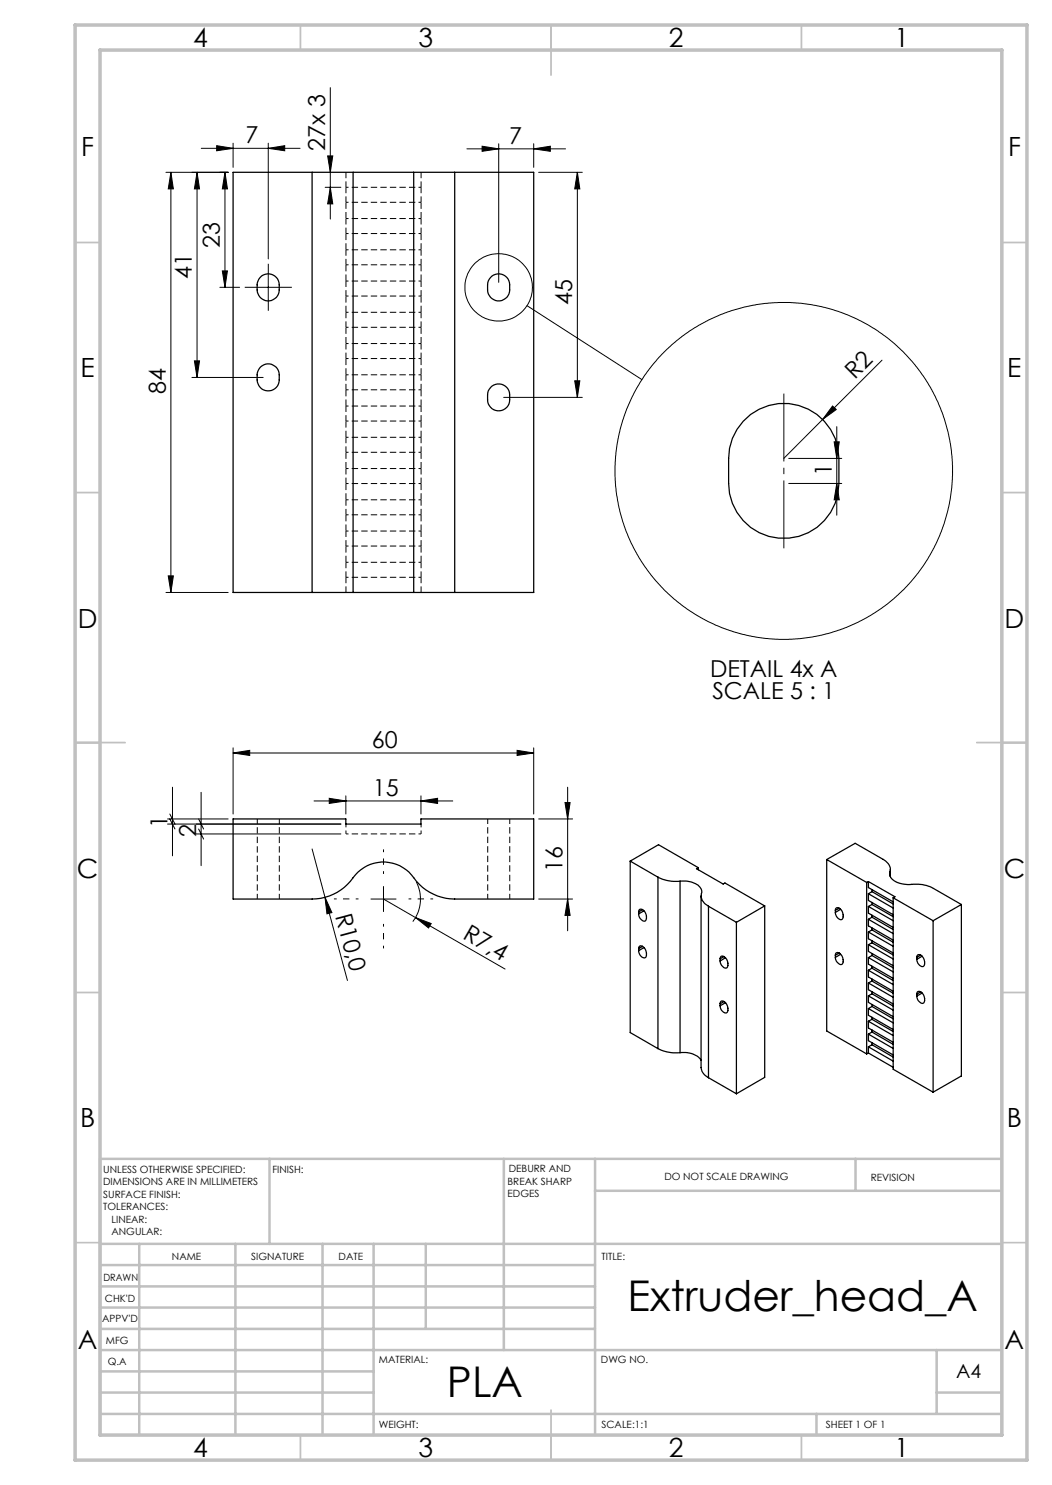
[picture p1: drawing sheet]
<svg xmlns="http://www.w3.org/2000/svg" width="210mm" height="297mm" viewBox="0 0 210 297" stroke-linecap="round" stroke-linejoin="round" font-family="sans-serif">
<g fill="none" stroke="#000" stroke-width=".2" stroke-dasharray="1.3 .6" stroke-dashoffset=".1" stroke-linecap="butt">
<path d="M69.1 37.5v-3M84.2 37.5v3M84.2 34.5v3M69.1 40.5v-3M69.1 59.2v-3M69.1 46.7v-3M69.1 53v-3M84.2 56.2v3M84.2 43.7v3M84.2 50v3M69.1 78v-3M69.1 71.7v-3"/>
<path d="M69.1 65.5v-3M84.2 75v3M84.2 68.7v3M84.2 62.5v3M69.1 96.7v-3M69.1 90.5v-3M69.1 84.2v-3M84.2 87.5v3M84.2 93.7v3M84.2 100v3M84.2 81.2v3M69.1 103v-3"/>
<path d="M69.1 115.5v-3M69.1 109.2v-3M69.1 118.5v-3M84.2 106.2v3M84.2 112.5v3M84.2 115.5v3"/>
</g>
<g fill="none" stroke="#000" stroke-width=".2" stroke-dasharray="1.3 .6" stroke-dashoffset=".8" stroke-linecap="butt">
<path d="M69.1 37.5h15.1M69.1 56.2h15.1M69.1 43.7h15.1M69.1 50h15.1M84.2 59.2h-15.1M84.2 46.7h-15.1M84.2 40.5h-15.1M84.2 53h-15.1M69.1 75h15.1M69.1 68.7h15.1M69.1 62.5h15.1M84.2 78h-15.1"/>
<path d="M84.2 71.7h-15.1M84.2 65.5h-15.1M69.1 93.7h15.1M69.1 100h15.1M69.1 87.5h15.1M69.1 81.2h15.1M84.2 96.7h-15.1M84.2 90.5h-15.1M84.2 84.2h-15.1M69.1 112.5h15.1M69.1 106.2h15.1M84.2 115.5h-15.1"/>
<path d="M84.2 109.2h-15.1M84.2 103h-15.1M69.1 166.8h15.1"/>
</g>
<g fill="none" stroke="#000" stroke-width=".2" stroke-dasharray="1.3 .6" stroke-dashoffset="1.9" stroke-linecap="butt">
<path d="M69.1 56.2v-3.2M69.1 50v-3.3M69.1 43.7v-3.2M84.2 53v3.2M84.2 46.7v3.3M84.2 59.2v3.3M84.2 40.5v3.2M69.1 75v-3.3M69.1 62.5v-3.3M69.1 68.7v-3.2M84.2 71.7v3.3M84.2 65.5v3.2"/>
<path d="M84.2 78v3.2M69.1 100v-3.3M69.1 87.5v-3.3M69.1 81.2v-3.2M69.1 93.7v-3.2M84.2 96.7v3.3M84.2 84.2v3.3M84.2 90.5v3.2M69.1 106.2v-3.2M69.1 112.5v-3.3M84.2 103v3.2M84.2 109.2v3.3"/>
</g>
<g fill="none" stroke="#000" stroke-width=".25">
<path d="M46.6 34.5h60.1v84h-60.1zM62.4 34.5v84M70.6 34.5v84M82.7 34.5v84M90.9 34.5v84M52 55.5a2.19 2.19 0 0 1 2.4-.6 2.19 2.19 0 0 1 1.4 2.1 2.54 2.54 0 0 1-1.6 3.1 2.25 2.25 0 0 1-2.8-2.1 2.95 2.95 0 0 1 .6-2.5zM98.3 55.2a2.21 2.21 0 0 1 2.3-.2 2.21 2.21 0 0 1 1.3 2 2.54 2.54 0 0 1-1.6 3.1 2.25 2.25 0 0 1-2.9-2.1 2.73 2.73 0 0 1 .9-2.8zM52 73.5a2.19 2.19 0 0 1 2.4-.6 2.19 2.19 0 0 1 1.4 2.1 2.64 2.64 0 0 1-1.2 3 2.21 2.21 0 0 1-3.2-2 2.95 2.95 0 0 1 .6-2.5zM98.3 77.2a2.21 2.21 0 0 1 2.3-.2 2.21 2.21 0 0 1 1.3 2 2.56 2.56 0 0 1-1.3 3 2.21 2.21 0 0 1-3.2-2 2.63 2.63 0 0 1 .9-2.8zM148.5 84.3a11 11 0 0 1 12.1-2.9 11 11 0 0 1 7.1 10.3v5a11 11 0 0 1-11.1 11 11 11 0 0 1-11-11v-5a10.8 10.8 0 0 1 2.9-7.4zM46.6 163.8h22.5v1h15v-1h22.6v16h-15.8a10.4 10.4 0 0 1-8.7-4.8 7.5 7.5 0 0 0-12.2 1.3 10.1 10.1 0 0 1-7.6 3.5h-15.8zM126 172.2l5.5 3.3"/>
<path d="M126 172.2l5.6-3.2 8 4.6M126 172.2v34.3l5.5 3.2M131.5 175.5a7.7 7.7 0 0 0 4.4 .8M131.5 175.5v34.2M135.9 176.3a4.2 4.2 0 0 1 4.3 1.6l.1 .4a2.39 2.39 0 0 0 1.3 3M135.9 176.3v34.3M139.6 173.6l-.4 .2 5.3 3 .4-.2 7.9 4.6M139.6 173.6v.4M140.1 179.2v34.3a2.53 2.53 0 0 0 1.5 2.1M165.2 171.9l5.7-3.2 5.6 3.2a2.26 2.26 0 0 1 1.4 2.5M165.2 171.9l8 4.6M165.2 171.9v34.3l8 4.6"/>
<path d="M173.2 176.5v34.3M173.6 176.3l5.3 3.1-.4 .2M173.6 176.3l-.4 .2M173.6 176.3v1.2l4.9 2.9M173.6 178.8v1.3l4.9 2.9M173.6 178.8l4.9 2.8M174.3 178.3l4.2 2.5M174.3 178v.3M174.3 178.3l-.7 .5M177.9 174.4a2.2 2.2 0 0 0 2.1 2.3 9.6 9.6 0 0 0 3.5 .2 6.4 6.4 0 0 1 3.1 .8l5.5 3.2M177.9 174.4v.8M177.9 173.9v1.4"/>
<path d="M178.5 179.6l8 4.6M178.5 179.6v34.3l8 4.6M127.6 182.4a.56 .56 0 0 1 .5-.6 .56 .56 0 0 1 .6 .4 1.51 1.51 0 0 1 .2 2 1.35 1.35 0 0 1-1.3-1.4M127.6 189.7a.55 .55 0 0 1 .5-.5 .55 .55 0 0 1 .6 .4 1.46 1.46 0 0 1 .2 2 1.28 1.28 0 0 1-1.3-1.4M127.6 182.4v.4M127.6 189.7v.5M128.4 181.9l-.8 .5M128.4 189.3l-.8 .4M128.7 182.2l-1.1 .6M128.7 189.5l-1.1 .7M141.6 181.3l5.6 3.2M141.6 181.3v34.3"/>
<path d="M143.9 191.8a.52 .52 0 0 1 .4-.6 .52 .52 0 0 1 .6 .3 1.53 1.53 0 0 1 .3 2.1 1.4 1.4 0 0 1-1.3-1.4M143.9 191.8v.4M144.7 191.3l-.8 .5M145 191.6l-1.1 .6M147.2 184.5v34.3M152.8 181.2l-5.6 3.3M152.8 181.2v34.3l-5.6 3.3M167 182.1v-.2a.65 .65 0 0 1 .6-.3 .65 .65 0 0 1 .6 .5 1.53 1.53 0 0 1 0 1.9 1.4 1.4 0 0 1-1.2-1.5M167 191.1a.55 .55 0 0 1 .4-.6 .55 .55 0 0 1 .7 .4 1.46 1.46 0 0 1 .1 2 1.37 1.37 0 0 1-1.2-1.4M167 182.1v.4M167 191.1v.4M167.7 181.7l-.7 .4"/>
<path d="M167.7 190.6l-.7 .5M168 181.9l-1 .6M168 190.9l-1 .6M173.6 181.3v1.4l4.9 2.8M173.6 183.9v1.3l4.9 2.9M173.6 186.4v1.4l4.9 2.8M173.6 189v1.3l4.9 2.9M173.6 191.5v1.3l4.9 2.9M173.6 194.1v1.3l4.9 2.9M173.6 196.6v1.4l4.9 2.8M173.6 199.2v1.3l4.9 2.9M173.6 181.3l4.9 2.9"/>
<path d="M173.6 183.9l4.9 2.8M173.6 186.4l4.9 2.9M173.6 189l4.9 2.8M173.6 191.5l4.9 2.9M173.6 194.1l4.9 2.8M173.6 196.6l4.9 2.9M173.6 199.2l4.9 2.9M174.3 180.5v.4M174.3 183.1v.4M174.3 185.6v.4M174.3 188.2v.4M174.3 190.7v.4"/>
<path d="M174.3 193.3v.4M174.3 195.8v.4M174.3 198.4v.4M174.3 180.9l4.2 2.5M174.3 180.9l-.7 .4M174.3 183.5l-.7 .4M174.3 186l-.7 .4M174.3 188.6l-.7 .4M174.3 191.1l-.7 .4M174.3 193.7l-.7 .4M174.3 196.2l-.7 .4M174.3 198.8l-.7 .4"/>
<path d="M174.3 183.5l4.2 2.4M174.3 186l4.2 2.5M174.3 188.6l4.2 2.4M174.3 191.1l4.2 2.5M174.3 193.7l4.2 2.4M174.3 196.2l4.2 2.5M174.3 198.8l4.2 2.4M183.2 198.8a.56 .56 0 0 1 .5-.5 .56 .56 0 0 1 .6 .4 1.51 1.51 0 0 1 .2 2 1.35 1.35 0 0 1-1.3-1.5M183.2 191.5v-.2a.65 .65 0 0 1 .7-.3 .65 .65 0 0 1 .6 .5 1.48 1.48 0 0 1 0 1.8 1.41 1.41 0 0 1-1.3-1.4M183.2 191.5v.4M183.2 198.8v.4M184 191.1l-.8 .4"/>
<path d="M184 198.4l-.8 .4M184.3 191.3l-1.1 .6M184.3 198.6l-1.1 .6M186.5 184.2v34.3M192.1 180.9l-5.6 3.3M192.1 180.9v34.3l-5.6 3.3M131.5 209.7a7.7 7.7 0 0 0 4.4 .9M135.9 210.6a4.2 4.2 0 0 1 4.2 1.5M141.6 215.6l5.6 3.2M143.9 200.8a.52 .52 0 0 1 .4-.6 .52 .52 0 0 1 .6 .3 1.69 1.69 0 0 1 .4 2.1 1.27 1.27 0 0 1-1.4-1.4M143.9 200.8v.4M144.7 200.3l-.8 .5"/>
<path d="M145 200.6l-1.1 .6M173.6 201.7v1.4l4.9 2.8M173.6 204.3v1.3l4.9 2.9M173.6 206.9v1.3l4.9 2.8M173.6 209.4v1.2M173.6 210.6l-.4 .2M173.6 201.7l4.9 2.9M173.6 204.3l4.9 2.8M173.6 206.9l4.9 2.8M173.6 209.4l4.9 2.9M173.6 210.6l4.9 2.9M174.3 200.9v.4"/>
<path d="M174.3 203.5v.4M174.3 206v.4M174.3 208.6v.4M174.3 201.3l-.7 .4M174.3 203.9l-.7 .4M174.3 206.4l-.7 .5M174.3 209l-.7 .4M174.3 201.3l4.2 2.5M174.3 203.9l4.2 2.4M174.3 206.4l4.2 2.5M174.3 209l4.2 2.4"/>
</g>
<path d="M69.1 166.8v-2M84.2 166.8v-2" fill="none" stroke="#000" stroke-width=".2" stroke-dasharray="1.3 .6" stroke-dashoffset=".6" stroke-linecap="butt"/>
<path d="M51.4 179.8v-16M55.8 179.8v-16M97.5 179.8v-16M101.9 179.8v-16" fill="none" stroke="#000" stroke-width=".2" stroke-dasharray="1.3 .6" stroke-dashoffset=".3" stroke-linecap="butt"/>
<g fill="none" stroke="#000" stroke-width=".2">
<path d="M66 17.5v26.3M33.2 34.5h12.4M34.2 34.5l.4 3.3h-1zM34.2 34.5v84M39.4 34.5l.5 3.3h-1zM39.4 34.5v41M40.2 29.7h19.8M43.3 29.1l3.3 .6-3.3 .5zM45 34.5l.5 3.3h-1.1zM45 34.5v23M46.6 28.6v4.9M53.6 29.7l3.3-.6v1.1z"/>
<path d="M53.6 28.6v23.2M65 37.5h3.1M65.5 31.2h1l-.5 3.3zM66 37.5l.5 3.3h-1zM93.3 29.8h19.7M96.4 29.2l3.3 .6-3.3 .5zM99.7 28.8v27.7M106.7 29.8l3.3-.6v1.1zM106.7 28.8v4.7M107.7 34.5h8.7M115.4 34.5l.5 3.3h-1zM115.4 34.5v45"/>
<path d="M43.9 57.5h4M44.4 54.2h1.1l-.5 3.3zM51.1 57.5h5M53.6 55v5M38.4 75.5h14.2M38.9 72.2h1l-.5 3.3zM100.7 79.5h15.7M105.3 61.1l23 14.8M114.9 76.2h1l-.5 3.3zM176.3 72l-11.9 11.9M157.6 91.7h10.6M157.6 96.7h10.6"/>
<path d="M164.4 83.9l-7.8 7.8M166.4 81.2l.7 .7-2.7 2zM166.7 88.4h1l-.5 3.3zM167.2 96.7l.5 3.3h-1zM167.2 85.3v17.8M33.2 118.5h12.4M33.6 115.2h1l-.4 3.3zM34.5 157.5v13.7M40.2 158.5v14.7M46.6 150.6l3.3-.5v1zM46.6 149.6v13.2M46.6 150.6h60.1"/>
<path d="M65.8 159.7l3.3 .5-3.3 .5zM69.1 159.2v3.6M84.1 159.2v3.6M103.3 150.1l3.4 .5-3.4 .5zM106.7 149.6v13.2M113.4 157.5v28.7M33.5 164.8h34.6M33.5 163.8h12.1M33.9 163.8l1.1 2M33.9 162.8l1.1 2M39.2 166.8h28.9M39.7 165.8l1 2"/>
<path d="M39.7 163.8l1 2M62.4 169.8l2.6 9.7M62.8 160.2h27.7M65 179.5l1.3 3-1 .3zM65 179.5l4.4 16.6M74.1 179.8h5.1M76.6 177.3v5M76.6 179.8l6.4 3.7M83.2 176.4a7.5 7.5 0 0 1-.7 7.9M84.1 160.2l3.4-.5v1zM107.7 163.8h6.7M107.7 179.8h6.7"/>
<path d="M112.9 160.5h1l-.5 3.3zM113.4 179.8l.5 3.3h-1zM83 183.5l3.2 1.2-.5 .9zM83 183.5l17.9 10.3"/>
<circle cx="99.7" cy="57.5" r="6.8"/>
<circle cx="156.7" cy="94.2" r="33.7"/>
</g>
<path d="M156.7 109.7v-31" fill="none" stroke="#000" stroke-width=".2" stroke-dasharray="15.3 1.3 1.3 1.3" stroke-dashoffset="1.7" stroke-linecap="butt"/>
<path d="M51.1 57.5h-2.2M53.6 60v2.2M53.6 55v-2.2M56.1 57.5h2.2" fill="none" stroke="#000" stroke-width=".2" stroke-dasharray="15.3 1.3 1.3 1.3" stroke-linecap="butt"/>
<path d="M71.6 179.8h-4.9M76.7 174.8v-4.9M81.7 179.8h4.9M76.7 184.8v4.9" fill="none" stroke="#000" stroke-width=".2" stroke-dasharray="15.3 1.3 1.3 1.3" stroke-dashoffset="14.7" stroke-linecap="butt"/>
<g fill="none" stroke="#c0c0c0" stroke-width=".35">
<path d="M60 5v5M110.1 5v10M160.2 5v5M15 48.5h5M200.2 48.5h5M15 98.5h5M200.2 98.5h5M15 148.5h10M195.2 148.5h10M15 198.5h5M200.2 198.5h5M15 248.6h5"/>
<path d="M200.2 248.6h5M60 287.1v5M110.1 282v10.1M160.2 287.1v5"/>
</g>
<g fill="none" stroke="#c0c0c0" stroke-width=".5">
<path d="M53.9 231.8v17M100.7 231.8v38.2M118.9 231.8v55.3M118.9 238.2h81.3M171 231.8v6.4M200.2 231.8h-180.2v55.3M20 248.8h180.2M20 257.3h98.9M20 253h98.9M27.8 248.8v38.3M47 248.8v38.3M64.5 248.8v38.3"/>
<path d="M74.7 248.8v38.3M85.1 248.8v17M20 265.8h98.9M20 261.5h98.9M20 278.6h54.7M20 274.3h54.7M20 270h180.2M187.2 278.6h13M187.2 270v12.8M20 282.8h180.2M163.2 282.8v4.3"/>
</g>
<path d="M15 5h190.2v287.1h-190.2zM20 10h180.2v277.1h-180.2z" fill="none" stroke="#c0c0c0" stroke-width=".7"/>
<g fill="#000">
<path d="M166.4 81.2l.7 .7-2.7 2zM65 179.5l1.3 3-1 .3zM83 183.5l3.2 1.2-.5 .9z"/>
<path d="M34.2 34.5l.4 3.3h-1zM33.6 115.2h1l-.4 3.3zM45 34.5l.5 3.3h-1.1zM44.4 54.2h1.1l-.5 3.3zM112.9 160.5h1l-.5 3.3zM113.4 179.8l.5 3.3h-1zM166.7 88.4h1l-.5 3.3zM167.2 96.7l.5 3.3h-1z"/>
<path d="M96.4 29.2l3.3 .6-3.3 .5zM106.7 29.8l3.3-.6v1.1zM43.3 29.1l3.3 .6-3.3 .5zM53.6 29.7l3.3-.6v1.1zM46.6 150.6l3.3-.5v1zM103.3 150.1l3.4 .5-3.4 .5zM65.8 159.7l3.3 .5-3.3 .5zM84.1 160.2l3.4-.5v1z"/>
<path d="M114.9 76.2h1l-.5 3.3zM115.4 34.5l.5 3.3h-1zM38.9 72.2h1l-.5 3.3zM39.4 34.5l.5 3.3h-1zM66 37.5l.5 3.3h-1zM65.5 31.2h1l-.5 3.3z"/>
</g>
<g font-size="8.5">
<text x="125.4" y="262.2">Extruder_head_A</text>
<text x="89.3" y="279.4">PLA</text>
</g>
<g font-size="5.3">
<text x="38.6" y="9.5">4</text>
<text x="83.6" y="9.5">3</text>
<text x="133.7" y="9.5">2</text>
<text x="178.8" y="9.5">1</text>
<text x="16.2" y="31.2">F</text>
<text x="201.5" y="31.2">F</text>
<text x="16.1" y="75.5">E</text>
<text x="201.3" y="75.5">E</text>
<text x="15.5" y="125.5">D</text>
<text x="200.8" y="125.5">D</text>
<text x="15.4" y="175.5">C</text>
<text x="200.6" y="175.5">C</text>
<text x="16" y="225.5">B</text>
<text x="201.2" y="225.5">B</text>
<text x="15.6" y="269.8">A</text>
<text x="200.8" y="269.8">A</text>
<text x="38.6" y="291.5">4</text>
<text x="83.6" y="291.5">3</text>
<text x="133.7" y="291.5">2</text>
<text x="178.8" y="291.5">1</text>
</g>
<g font-size="4.7">
<text x="49" y="28.6">7</text>
<text x="101.8" y="28.7">7</text>
<text x="65" y="30.1" transform="rotate(-90 65 30.1)">27x 3</text>
<text x="44" y="49.6" transform="rotate(-90 44 49.6)">23</text>
<text x="38.4" y="55.7" transform="rotate(-90 38.4 55.7)">41</text>
<text x="114.4" y="61" transform="rotate(-90 114.4 61)">45</text>
<text x="170.9" y="76.1" transform="rotate(-45 170.9 76.1)">R2</text>
<text x="33.2" y="78.8" transform="rotate(-90 33.2 78.8)">84</text>
<text x="166.2" y="95.2" transform="rotate(-90 166.2 95.2)">1</text>
<text x="141.9" y="135.4">DETAIL 4x A</text>
<text x="142.4" y="139.9">SCALE 5 : 1</text>
<text x="74.3" y="149.6">60</text>
<text x="74.5" y="159.2">15</text>
<text x="33.5" y="165.5" transform="rotate(-90 33.5 165.5)">1</text>
<text x="39.2" y="167.3" transform="rotate(-90 39.2 167.3)">2</text>
<text x="112.4" y="174.4" transform="rotate(-90 112.4 174.4)">16</text>
<text x="67" y="183.1" transform="rotate(75 67 183.1)">R10,0</text>
<text x="92.3" y="187.7" transform="rotate(30 92.3 187.7)">R7,4</text>
</g>
<text font-size="3.9" x="191.1" y="275.5">A4</text>
<g font-size="2">
<text x="20.6" y="234.6">UNLESS OTHERWISE SPECIFIED:</text>
<text x="20.6" y="237.1">DIMENSIONS ARE IN MILLIMETERS</text>
<text x="20.6" y="239.6">SURFACE FINISH:</text>
<text x="54.4" y="234.6">FINISH:</text>
<text x="101.4" y="237">BREAK SHARP</text>
<text x="101.4" y="239.5">EDGES</text>
<text x="101.7" y="234.5">DEBURR AND</text>
<text x="132.8" y="236">DO NOT SCALE DRAWING</text>
<text x="174" y="236.2">REVISION</text>
<text x="20.6" y="242.1">TOLERANCES:</text>
<text x="22.3" y="244.6">LINEAR:</text>
<text x="22.3" y="247.1">ANGULAR:</text>
<text x="50.2" y="252">SIGNATURE</text>
<text x="67.7" y="252">DATE</text>
<text x="120.2" y="252">TITLE:</text>
<text x="20.7" y="256.1">DRAWN</text>
<text x="34.4" y="252">NAME</text>
<text x="21" y="260.4">CHK'D</text>
<text x="20.4" y="264.5">APPV'D</text>
<text x="21.1" y="268.8">MFG</text>
<text x="21.5" y="273">Q.A</text>
<text x="75.7" y="272.5">MATERIAL:</text>
<text x="120.1" y="272.5">DWG NO.</text>
<text x="75.7" y="285.6">WEIGHT:</text>
<text x="120.2" y="285.6">SCALE:1:1</text>
<text x="165.1" y="285.6">SHEET 1 OF 1</text>
</g>
</svg>
